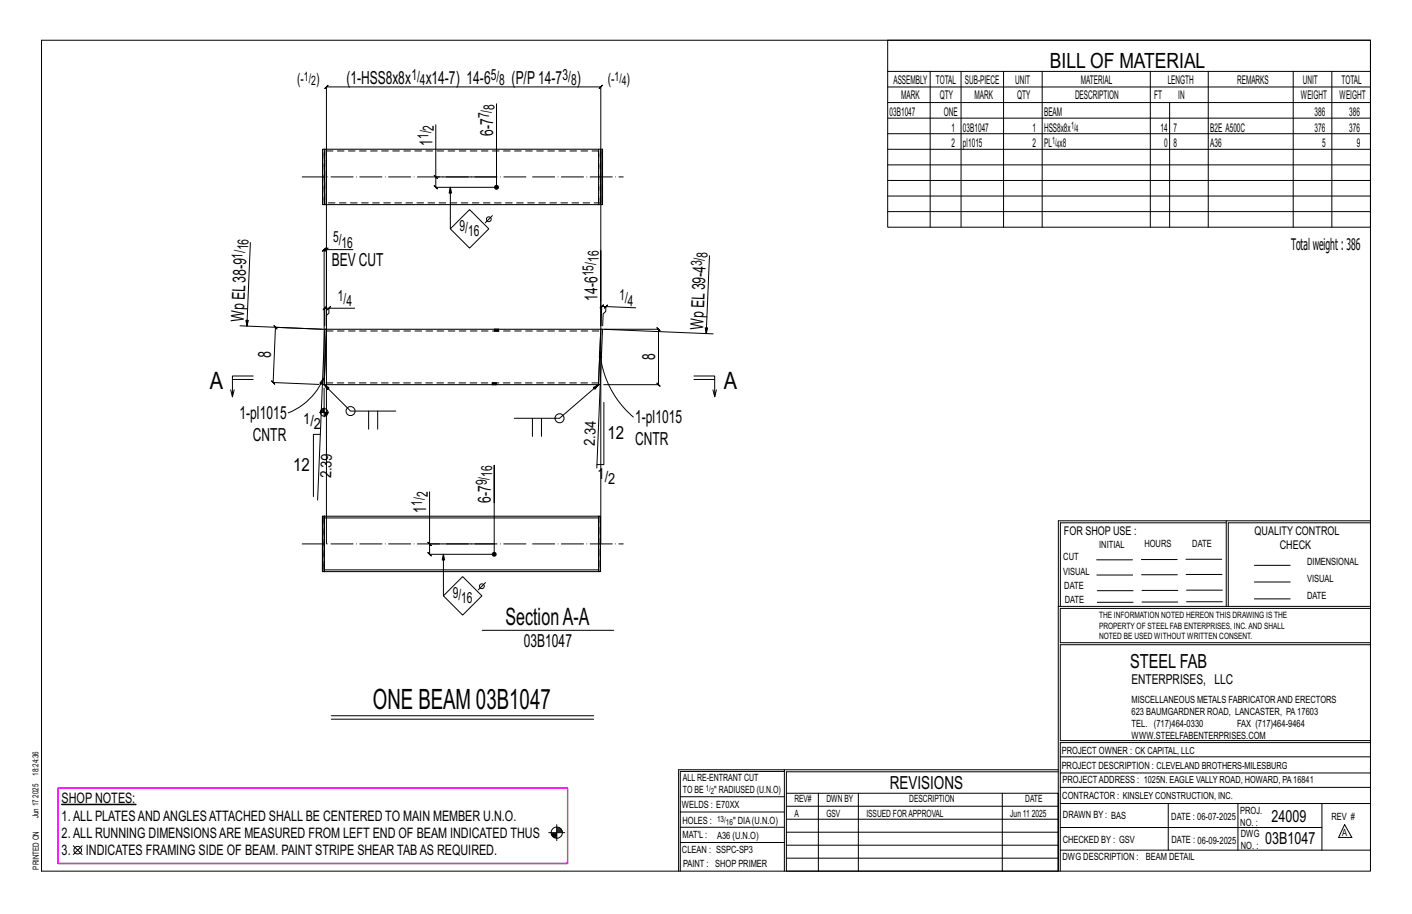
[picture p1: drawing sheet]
<svg xmlns="http://www.w3.org/2000/svg" width="432mm" height="279mm" viewBox="0 0 432 279" stroke-linecap="round" stroke-linejoin="round" font-family="sans-serif">
<g fill="#000" stroke="#000" stroke-width=".31">
<path d="M18.9 245.8h22.7v.2h-22.7z"/>
<circle cx="151.8" cy="57.3" r=".6"/>
<circle cx="151.1" cy="169.4" r=".6"/>
</g>
<g fill="none" stroke="#000" stroke-width=".31">
<path d="M12.7 12.3h406.4v254h-406.4zM271.5 12.3h147.6v57.2h-147.6zM133.3 38.2v15.9h18.5M271.5 21.8h147.6M271.5 26.6h147.6M271.5 31.4h147.6M271.5 36.1h147.6M284.5 21.8v47.7M293.9 21.8v47.7M306.9 21.8v47.7M318.7 21.8v47.7M351.8 21.8v47.7"/>
<path d="M357.7 31.4v38.1M369.5 21.8v47.7M395.5 21.8v47.7M407.3 21.8v47.7M132.8 53.6l1 1zM137.7 57.3l-.4 1.7h.8l-.4-1.7v12.7M151.8 41.5v-9.7v25.5h-18.5l.5 .5-1-1 .5 .5v-3.2M271.5 40.9h147.6M271.5 45.6h147.6M271.5 50.4h147.6M271.5 55.2h147.6M271.5 59.9h147.6"/>
<path d="M76.6 74.1l-1.1 25.6-.3-1.8h.7l-.4 1.8M99.8 76.3l.5-.5-1 1zM99.8 76.3h-.7l.5-.5-1 1 .5-.5v39.9M107.9 76.3h-8.1v23.3v-3.1l.8-.8v-1.5h7.8M143.6 64.1l5.9 5.9-5.9 5.8-5.9-5.8zM150.6 65.9l-2.2 2.2M183.7 76.6v-50l.5-.5-1 1 .5-.5h-83.9l.5-.5-1 1 .5-.5v139.7M217 78.2l-1 23.8-.3-1.8h.7l-.4 1.8M271.5 64.7h147.6M73.4 99.6l26.4 1.1M100.1 94.7l1-1zM100.6 94.2h-1.3l.5-.5-1 1 .5-.5v5.4"/>
<path d="M183.7 99.6v-23v89.7M184.8 94.2l1-1zM185.3 93.7h-1.3l.5-.5-1 .9 .5-.4-.2 5.9M194.4 94.1l-9.1-.4-.1 1.5-.7 .7-.2 3.7M70.5 119.2l.6 2.1M71.1 116h6.3M77.4 114.9h-6.3v6.4l.5-2.1M98.6 100.7l-14.4-.6-.4-.6 .9 1.1-.5-.5-.7 16.8-.4-.5 .9 1.1-.5-.6 14 .6M98.6 117.6l-1.5 35.3M98.9 115.7l-.4 1.8-.7-.4zM98.9 115.7a19.7 19.7 0 0 1-10.8 10.5M99.1 118.6v8.8"/>
<path d="M99.1 117.6l1 1.5 .5-.5-1.5-1 8.1 8.1h13.8M183 117.6l-1.5 .8 .4 .6 1.1-1.4-11.9 10.3h-13.8M183.4 107.5l.6 1.7-.7 .1zM183.4 107.5a29.4 29.4 0 0 0 10.3 20M183.6 117.6l-1.1 25.5M183.7 100.7l34.4 1.4M184.8 100.7h16.6l-.5-.5 1 1-.5-.5v16.9l-.5-.5 1 1-.5-.5h-16.8M212.2 114.9h6.4v6.4l.5-2.1M212.2 116h6.4M218 119.2l.6 2.1M97.7 126.1h2.8M98 132.8h-2.2v19"/>
<path d="M98.1 125.6v.5M98.3 125.3v.8M98.5 125.1v1M98.7 125v1.1M98.9 124.9v1.2M99.3 126.1v1.1M99.5 126.1v1M99.8 126.1v.9M100 126.1v.7M100.2 126.1v.4M112.7 125.7v5.5M115.5 125.7v5.5"/>
<path d="M162.8 127.9v5.5M165.6 127.9v5.5M184.7 123v19h-2.1M131.4 150.3v16h19.7M151.1 153.7v-11.5v27.2h-19.7l.5 .5-1-1 .5 .5v-3.1M375 159.8h-50.7v25.6M375 159.2h-51.3l-.1 107.1M419.1 159.2h-44.1v26.2M419.1 159.8h-43.5v25.6M130.9 165.8l1 1zM135.6 169.4l-.4 1.8h.8l-.4-1.8v12.7M141.5 176.3l5.9 5.8-5.9 5.9-5.9-5.9z"/>
<path d="M148.5 178.1l-2.2 2.2M335.4 171.1h10.9M335.4 175.8h11M349 171h11M349.1 175.7h11M362.7 171h10.9M362.7 175.6h11M383.6 172.8h11M383.6 177.9h11M147.5 192.7h40.2M323.7 185.4h95.4M335.5 184.1h11"/>
<path d="M335.5 180.6h11M349.2 184h11M349.2 180.5h11M362.9 180.4h10.9M362.9 184h10.9M383.6 183.1h11M419.1 186h-94.9v10.5h94.9M419.1 197.1h-94.9v29.3h94.9v.6h-94.9v39.3M101.3 218.8h80.2M101.3 219.9h80.2M239.9 235.8h-31.9v30.5M239.9 235.3h-32.4v31"/>
<path d="M323.6 235.3h-83.7v31M323.6 235.9h-83.1v6.6M324.2 236.3h94.9M324.2 231.4h94.9M22.4 258.5l2.7 2.7M25.1 258.5l-2.7 2.7M167.8 254.5h4.9M168.6 254.8h1.7M168.6 255.1h1.7M168.7 255.4h1.6M169 255.7h1.3M169.3 256h1"/>
<path d="M170.3 252.1v4.9M170.3 254.2h1.7M170.3 253.1h.9M170.3 254h1.6M170.3 253.7h1.4M170.3 253.4h1.2M208 252.9h31.9M208 257.5h31.9M208 243.6h31.9M208 248.2h31.9M240.5 242.5h83.1v23.8h-83.1zM240.5 258.4h83.1"/>
<path d="M240.5 254.4h83.1M240.5 250.4h83.1M240.5 246.5h83.1M250.3 242.5v23.8M262.5 242.5v23.8M306.5 242.5v23.8M324.2 253h80.1M324.2 245.6h94.9M324.2 259.9h94.9M324.2 240.7h94.9M357.3 245.6v14.3M378.6 245.6v14.3"/>
<path d="M404.3 245.6v14.3M411.2 252.1l2.2 3.9h-4zM240.5 262.3h83.1"/>
<circle cx="149.5" cy="67" r=".74"/>
<circle cx="99.1" cy="126.1" r="1.16"/>
<circle cx="107.2" cy="125.7" r="1.38"/>
<circle cx="171.1" cy="127.9" r="1.38"/>
<circle cx="147.4" cy="179.2" r=".74"/>
<circle cx="23.8" cy="259.9" r="1.17"/>
<circle cx="170.3" cy="254.5" r="1.71"/>
</g>
<path d="M17.8 240.9h155.8v23h-155.8z" fill="none" stroke="#f0f" stroke-width=".5"/>
<g fill="none" stroke="#000" stroke-width=".32">
<path d="M99.3 45.6h.5v1.1M99.8 45.6h83.9v15.9v1.1h-83.9M99.8 46.7v14.8M183.7 45.6h.6v17h-.6zM99.8 61.5v1.1h-.5v-17h-.7v17h.7M99.3 100.6l.5 .1-.7 16.9h-.5zM99.8 101.7l-.6 14.8M150.5 117v.1M150.5 117.6h.1M151.2 100.6v.1M151.2 101.2h.1M151.7 117v.1"/>
<path d="M151.7 117.6h.1M152.4 100.6v.1M152.4 101.2h.1M183 117.6h-83.9M183.7 101.7l-.6 14.8M183.7 100.7h-83.9M183.7 100.7h.6l-.7 16.9h-.6zM98.6 157.8h.6v16.9h-.6zM98.7 157.8v16.9M99.2 157.8h83.9v.5h-83.9zM183.1 158.3v15.9M183.1 157.8h.5v16.9h-.5z"/>
<path d="M99.2 174.2h83.9v.5h-83.9z"/>
</g>
<g fill="none" stroke="#000" stroke-width=".31" stroke-dasharray="2 1.4">
<path d="M99.2 45.6v17M99.8 45.6v16.4h-.6v-15.9h.6v.6M99.8 46.1l83.9 .1M183.1 46.1v15.9M183.1 45.6v17zM183.7 46.2v15.8M183.7 46.7h.1M99.2 62.6v-17M99.8 61.5v1.1M183.6 62.6v-17M183.7 62h-83.9M99.1 117.6h.1"/>
<path d="M99.2 116.5l-.1 1.1M99.8 101.2h83.9M99.8 100.7v1M99.8 100.7h.1M150.5 117h.1M150.5 117.1v.5M150.6 117.6h-.1M150.7 117.6v-.6M150.9 117h.2v.6h-.2zM150.9 117.6h-.2v-.6h.2M151.1 117.6h.3v-.6h.2M151.1 117h.3"/>
<path d="M151.2 100.7v.5M151.2 100.6h.1M151.4 117.6h.2l.1-.6M151.4 100.6l-.2 .6M151.6 117.6l.1-.6M151.6 100.6h-.2l-.1 .6M151.7 117.6v-.5M151.7 117.6h.1M151.8 100.6h.3v.6h-.3zM151.8 100.6h-.2v.6h-.2M151.8 101.2h-.2M152.1 100.6h.2v.6h-.2"/>
<path d="M152.3 100.6v.6M152.4 100.6h.1M152.4 101.2h.1M152.4 101.2v-.5M183 117.1h-83.9M99.1 157.8v1M99.1 158.9v14.8M99.2 157.8v16.9M99.2 157.8h.1M183 158.9l.1 15.8M183 157.8v16.9M183.1 157.8l-.1 1.1"/>
<path d="M183.6 157.8v16.9M99.1 173.7v1M99.1 173.7l.1-15.4M99.2 174.7h.1M99.2 174.2l-.1-.5"/>
</g>
<path d="M92.4 54.1h98.2M92.4 166.3h98.2" fill="none" stroke="#000" stroke-width=".31" stroke-dasharray="6.8 1 0 1"/>
<text font-size="8.6" x="114" y="216.8">ONE BEAM 03B1047</text>
<g font-size="7.3">
<text x="64.2" y="118.8">A</text>
<text x="221.3" y="118.8">A</text>
<text x="154.6" y="190.9">SectionA-A</text>
</g>
<text font-size="6.4" x="321.1" y="20.7">BILL OF MATERIAL</text>
<text font-size="5.9" x="345.6" y="204.1">STEEL FAB</text>
<g font-size="5.5">
<text x="105.9" y="25.6">(1-HSS8x8x</text>
<text x="130.2" y="25.6">x14-7) 14-6</text>
<text x="156.5" y="25.6">(P/P14-7</text>
<text x="176.4" y="25.6">)</text>
<text x="150.8" y="41.5" transform="rotate(-90 150.8 41.5)">6-7</text>
<text x="132.3" y="44.6" transform="rotate(-90 132.3 44.6)">1</text>
<text x="101.5" y="81.2">BEV CUT</text>
<text x="182.7" y="91.9" transform="rotate(-90 182.7 91.9)">14-6</text>
<text x="74.6" y="98.6" transform="rotate(-88 74.6 98.6)">WpEL38-9</text>
<text x="215" y="100.9" transform="rotate(-88 215 100.9)">WpEL39-4</text>
<text x="82.8" y="109.5" transform="rotate(-88 82.8 109.5)">8</text>
<text x="200.4" y="110.2" transform="rotate(-90 200.4 110.2)">8</text>
<text x="73.3" y="128.2">1-pl1015</text>
<text x="194.2" y="129.4">1-pl1015</text>
<text x="77.4" y="134.7">CNTR</text>
<text x="185.7" y="134.3">12</text>
<text x="194.2" y="135.9">CNTR</text>
<text x="89.7" y="144.1">12</text>
<text x="150.1" y="153.7" transform="rotate(-90 150.1 153.7)">6-7</text>
<text x="130.4" y="156.7" transform="rotate(-90 130.4 156.7)">1</text>
<text x="160.2" y="197.6">03B1047</text>
<text x="272.2" y="241.1">REVISIONS</text>
</g>
<g font-size="5.1">
<text x="388.9" y="251.3">24009</text>
<text x="386.9" y="258.1">03B1047</text>
</g>
<text font-size="4.9" x="394.8" y="76.4">Totalweight : 386</text>
<g font-size="4.7">
<text x="90.9" y="25.7">(-</text>
<text x="96.7" y="25.7">)</text>
<text x="125.8" y="24.3">1/</text>
<text x="128.4" y="26">4</text>
<text x="150.1" y="24.3">5/</text>
<text x="152.7" y="26">8</text>
<text x="172" y="24.3">3/</text>
<text x="174.6" y="26">8</text>
<text x="185.8" y="25.7">(-</text>
<text x="191.6" y="25.7">)</text>
<text x="151.3" y="33.5" transform="rotate(-90 151.3 33.5)">8</text>
<text x="132.7" y="39.9" transform="rotate(-90 132.7 39.9)">2</text>
<text x="149.6" y="36.2" transform="rotate(-90 149.6 36.2)">7/</text>
<text x="131" y="42.5" transform="rotate(-90 131 42.5)">1/</text>
<text x="140.5" y="70.5">9/</text>
<text x="75.9" y="76.5" transform="rotate(-88 75.9 76.5)">16</text>
<text x="101.8" y="74.1">5/</text>
<text x="104.4" y="75.7">16</text>
<text x="143.2" y="72.1">16</text>
<text x="74.1" y="79.1" transform="rotate(-88 74.1 79.1)">1/</text>
<text x="183.2" y="80.1" transform="rotate(-90 183.2 80.1)">16</text>
<text x="214.6" y="81.4" transform="rotate(-88 214.6 81.4)">3/</text>
<text x="216.4" y="78.8" transform="rotate(-88 216.4 78.8)">8</text>
<text x="181.5" y="84.5" transform="rotate(-90 181.5 84.5)">15/</text>
<text x="103.3" y="92">1/</text>
<text x="106" y="93.6">4</text>
<text x="189.4" y="91.6" transform="rotate(2 189.4 91.6)">1/</text>
<text x="191.9" y="93.4" transform="rotate(2 191.9 93.4)">4</text>
<text x="92.7" y="129.5">1/</text>
<text x="96" y="131.1">2</text>
<text x="181.9" y="136.3" transform="rotate(-88 181.9 136.3)">2.34</text>
<text x="101.3" y="146.3" transform="rotate(-88 101.3 146.3)">2.39</text>
<text x="148.9" y="148.3" transform="rotate(-90 148.9 148.3)">9/</text>
<text x="150.6" y="145.7" transform="rotate(-90 150.6 145.7)">16</text>
<text x="182.8" y="146.4">1</text>
<text x="184.9" y="147.2">/2</text>
<text x="129.1" y="154.7" transform="rotate(-90 129.1 154.7)">1/</text>
<text x="130.8" y="152.1" transform="rotate(-90 130.8 152.1)">2</text>
<text x="138.4" y="182.7">9/</text>
<text x="141" y="184.3">16</text>
</g>
<g font-size="4.4">
<text x="18.9" y="245.6">SHOP NOTES:</text>
<text x="18.9" y="250.8">1.ALL PLATESANDANGLESATTACHED SHALL BE CENTERED TO MAIN MEMBER U.N.O.</text>
<text x="18.9" y="256.1">2.ALL RUNNING DIMENSIONSARE MEASURED FROM LEFT END OF BEAM INDICATED THUS</text>
<text x="18.9" y="261.3">3.</text>
<text x="26.3" y="261.3">INDICATES FRAMING SIDE OF BEAM. PAINT STRIPE SHEAR TABAS REQUIRED.</text>
</g>
<text font-size="4.2" x="346" y="209.1">ENTERPRISES, LLC</text>
<g font-size="4">
<text x="93" y="24.7">1/</text>
<text x="95.2" y="26.1">2</text>
<text x="187.9" y="24.7">1/</text>
<text x="190.2" y="26.1">4</text>
</g>
<g font-size="3.7">
<text x="273.2" y="25.6">ASSEMBLY</text>
<text x="286.2" y="25.6">TOTAL</text>
<text x="295.1" y="25.6">SUB-PIECE</text>
<text x="310.4" y="25.6">UNIT</text>
<text x="330.5" y="25.6">MATERIAL</text>
<text x="357.1" y="25.6">LENGTH</text>
<text x="378.3" y="25.6">REMARKS</text>
<text x="398.4" y="25.6">UNIT</text>
<text x="410.2" y="25.6">TOTAL</text>
<text x="272.1" y="35.5">03B1047</text>
<text x="275.6" y="30.4">MARK</text>
<text x="287.4" y="30.4">QTY</text>
<text x="288.6" y="35.5">ONE</text>
<text x="298" y="30.4">MARK</text>
<text x="311" y="30.4">QTY</text>
<text x="319.3" y="35.5">BEAM</text>
<text x="328.7" y="30.4">DESCRIPTION</text>
<text x="353" y="30.4">FT</text>
<text x="360.3" y="30.4">IN</text>
<text x="397.8" y="30.4">WEIGHT</text>
<text x="402" y="35.5">386</text>
<text x="409.6" y="30.4">WEIGHT</text>
<text x="412.6" y="35.5">386</text>
<text x="290.9" y="40.2">1</text>
<text x="294.5" y="40.2">03B1047</text>
<text x="315.8" y="40.2">1</text>
<text x="319.3" y="40.2">HSS8x8x</text>
<text x="354.9" y="40.2">14</text>
<text x="358.9" y="40.2">7</text>
<text x="370.1" y="40.2">B2E A500C</text>
<text x="402" y="40.2">376</text>
<text x="412.6" y="40.2">376</text>
<text x="290.9" y="45">2</text>
<text x="294.5" y="45">pl1015</text>
<text x="315.8" y="45">2</text>
<text x="319.3" y="45">PL x8</text>
<text x="356" y="45">0</text>
<text x="358.9" y="45">8</text>
<text x="370.1" y="45">A36</text>
<text x="404.3" y="45">5</text>
<text x="415" y="45">9</text>
<text x="325.3" y="163.4">FOR SHOP USE :</text>
<text x="383.7" y="163.4">QUALITY CONTROL</text>
<text x="391.4" y="167.8">CHECK</text>
</g>
<g font-size="3.1">
<text x="327.5" y="39.4">1/</text>
<text x="328.9" y="40.5">4</text>
<text x="321.7" y="44.1">1/</text>
<text x="323.1" y="45.3">4</text>
<text x="336.2" y="167.4">INITIAL</text>
<text x="350" y="167.1">HOURS</text>
<text x="364.6" y="167.2">DATE</text>
<text x="325.2" y="171.3">CUT</text>
<text x="399.8" y="172.8">DIMENSIONAL</text>
<text x="325.1" y="175.8">VISUAL</text>
<text x="399.8" y="177.9">VISUAL</text>
<text x="325.5" y="180">DATE</text>
<text x="325.7" y="184.4">DATE</text>
<text x="399.8" y="183.1">DATE</text>
<text x="346" y="215">MISCELLANEOUS METALS FABRICATORAND ERECTORS</text>
<text x="346" y="218.6">623 BAUMGARDNER ROAD, LANCASTER, PA17603</text>
<text x="346" y="225.8">WWW.STEELFABENTERPRISES.COM</text>
<text x="346" y="222.2">TEL. (717)464-0330</text>
<text x="378.3" y="222.2">FAX (717)464-9464</text>
<text x="324.7" y="230.5">PROJECT OWNER : CK CAPITAL, LLC</text>
<text x="208.8" y="238.8">ALL RE-ENTRANT CUT</text>
<text x="324.7" y="235.1">PROJECT DESCRIPTION : CLEVELAND BROTHERS-MILESBURG</text>
<text x="324.9" y="239.5">PROJECTADDRESS : 1025N. EAGLE VALLY ROAD, HOWARD, PA16841</text>
<text x="208.8" y="242.5">TO BE</text>
<text x="218.4" y="242.5">&quot; RADIUSED (U.N.O)</text>
<text x="242.9" y="245.3">REV#</text>
<text x="252.7" y="245.3">DWN BY</text>
<text x="278.1" y="245.3">DESCRIPTION</text>
<text x="313.5" y="245.3">DATE</text>
<text x="324.9" y="244.2">CONTRACTOR : KINSLEY CONSTRUCTION, INC.</text>
<text x="208.5" y="247">WELDS : E70XX</text>
<text x="208.7" y="251.7">HOLES :</text>
<text x="224.2" y="251.8">&quot; DIA(U.N.O)</text>
<text x="242.9" y="249.9">A</text>
<text x="252.7" y="249.9">GSV</text>
<text x="264.9" y="249.9">ISSUED FORAPPROVAL</text>
<text x="309" y="249.9">Jun 11</text>
<text x="315.5" y="249.9">2025</text>
<text x="325.1" y="250">DRAWN BY : BAS</text>
<text x="358.2" y="250.5">DATE : 06-07-2025</text>
<text x="379.3" y="248.9">PROJ.</text>
<text x="407.2" y="250.5">REV #</text>
<text x="208.7" y="256.3">MAT'L :</text>
<text x="219.3" y="256.4">A36 (U.N.O)</text>
<text x="325" y="257.6">CHECKED BY : GSV</text>
<text x="358.3" y="257.7">DATE : 06-09-2025</text>
<text x="379.3" y="252.5">NO. :</text>
<text x="379.5" y="255.9">DWG</text>
<text x="410.5" y="255.5">A</text>
<text x="208.6" y="260.7">CLEAN : SSPC-SP3</text>
<text x="324.9" y="262.9">DWG DESCRIPTION :</text>
<text x="350.4" y="263">BEAM DETAIL</text>
<text x="379.5" y="259.5">NO. :</text>
<text x="208.9" y="265">PAINT : SHOP PRIMER</text>
</g>
<g font-size="2.7">
<text x="336.1" y="189">THE INFORMATION NOTED HEREON THIS DRAWING IS THE</text>
<text x="336.1" y="195.4">NOTED BE USED WITHOUT WRITTEN CONSENT.</text>
<text x="336.1" y="192.2">PROPERTY OF STEEL FAB ENTERPRISES, INC.AND SHALL</text>
</g>
<g font-size="2.6">
<text x="215.9" y="241.8">1/</text>
<text x="217.4" y="242.7">2</text>
<text x="219.3" y="251.1">13/</text>
<text x="222" y="252.1">16</text>
</g>
<g font-size="2.5">
<text x="11.7" y="237.1" transform="rotate(-90 11.7 237.1)">18:24:36</text>
<text x="11.8" y="243.8" transform="rotate(-90 11.8 243.8)">2025</text>
<text x="11.8" y="250.1" transform="rotate(-90 11.8 250.1)">Jun 17</text>
<text x="11.9" y="265.8" transform="rotate(-90 11.9 265.8)">PRINTED ON</text>
</g>
</svg>
